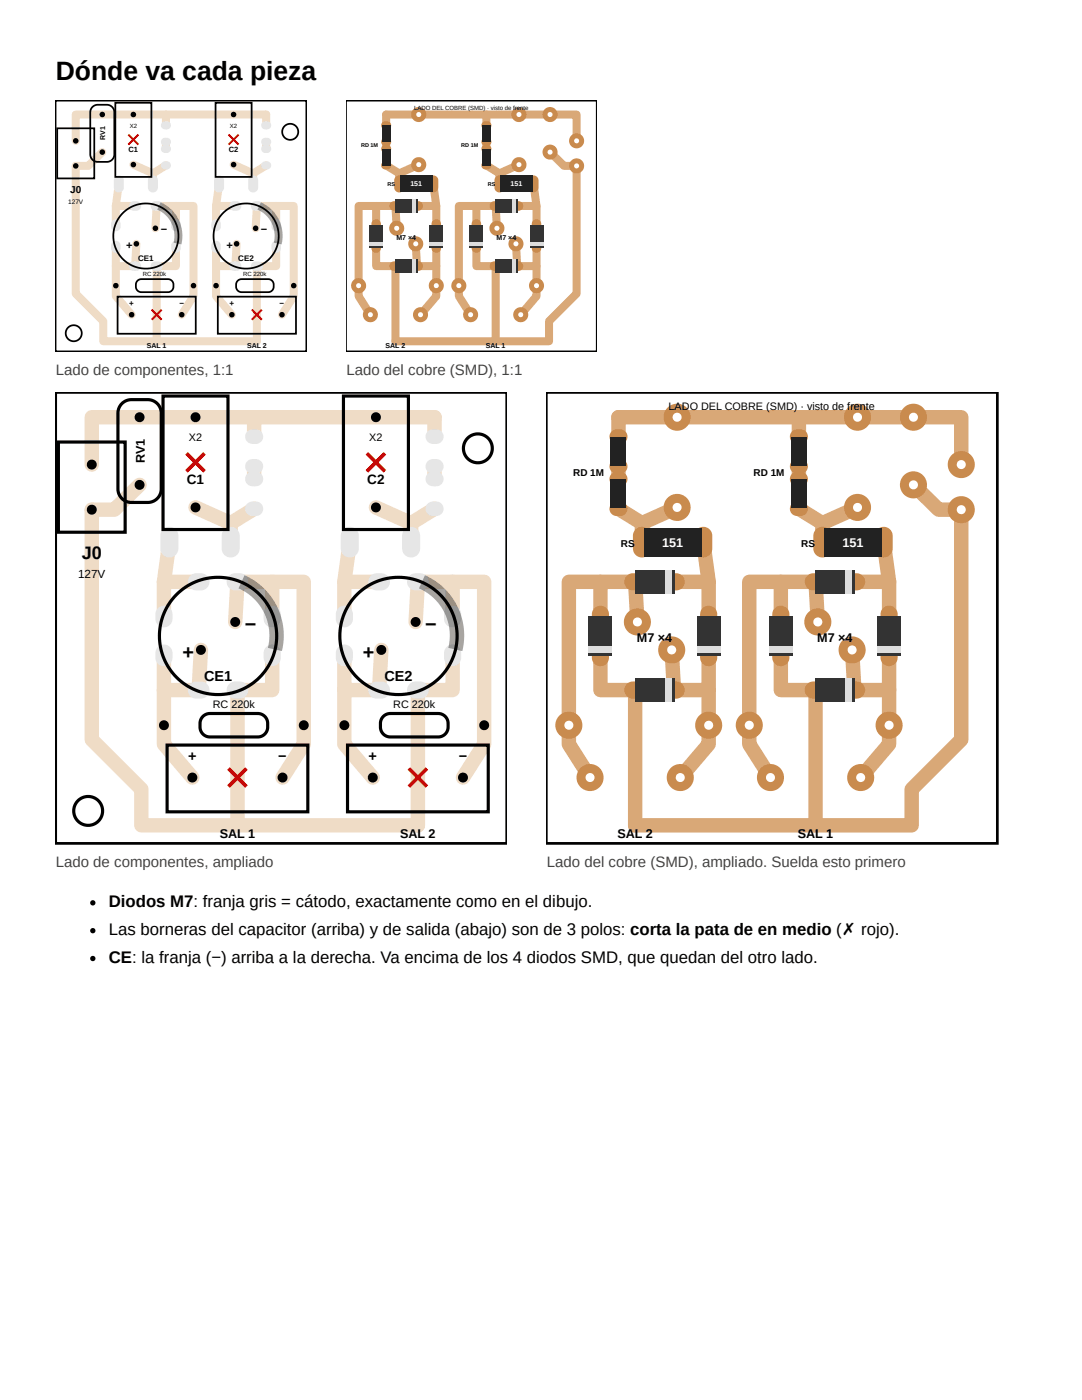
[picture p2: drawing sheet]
<svg xmlns="http://www.w3.org/2000/svg" width="216mm" height="279mm" viewBox="0 0 216 279" stroke-linecap="round" stroke-linejoin="round" font-family="sans-serif">
<path d="M11.1 20.1h50v50h-50z" fill="none" stroke="#000" stroke-width=".3"/>
<g fill="none" stroke="#efdcc6" stroke-width="1.6">
<path d="M20.4 30.4l-2.8 2.7h-2.5v25.5l5.5 5.5v4h30.7v-15h3.8v-3.8M23.7 36.7l-.6 4.4M26.6 32.9l3.9 1.7v2.1M33.1 22.9v2.1M33.1 28.3v1.4M33.1 33l-2.6 1.6M43.7 36.7l-.6 4.4M46.6 32.9l3.9 1.7v2.1M53.1 25v-2.1h-38v5.2M53.1 28.3v1.4M53.1 33l-2.6 1.6M23.1 53.1v6l3.2 3.7"/>
<path d="M27 41.1h-3.9v3.9M27.2 48.7l-.2 4.4h-3.9v-3.8M35.1 45v-3.9h-3.8l-.3 4.5M35.1 49.3v3.8h-3.8v15M35.1 41.1h3.5v18l-2.3 3.7M43.1 53.1v6l3.2 3.7M47 41.1h-3.9v3.9M47.2 48.7l-.2 4.4h-3.9v-3.8M55.1 45v-3.9h-3.8l-.3 4.5M55.1 41.1h3.5v18l-2.3 3.7"/>
</g>
<g fill="#e6e6e6">
<path d="M32.3 24.4a1.01 1.01 0 0 1 1.2-.2 1.01 1.01 0 0 1 .6 1 1.02 1.02 0 0 1-1.1 .6 1.02 1.02 0 0 1-.9-.9z"/>
<path d="M32.3 27.7a1.01 1.01 0 0 1 1.2-.2 1.01 1.01 0 0 1 .6 1 1.02 1.02 0 0 1-1.1 .6 1.02 1.02 0 0 1-.9-.9z"/>
<path d="M32.3 29.1a1.01 1.01 0 0 1 1.2-.2 1.01 1.01 0 0 1 .6 1 1.02 1.02 0 0 1-1.1 .6 1.02 1.02 0 0 1-.9-.9z"/>
<path d="M32.3 32.4a1.01 1.01 0 0 1 1.2-.2 1.01 1.01 0 0 1 .6 1 1.02 1.02 0 0 1-1.1 .6 1.02 1.02 0 0 1-.9-.9z"/>
<path d="M23 35.3a1 1 0 0 1 1.1-.2 1 1 0 0 1 .6 .9v1.4a1 1 0 0 1-1 1 1 1 0 0 1-1-1v-1.6z"/>
<path d="M29.8 35.3a1 1 0 0 1 1.1-.2 1 1 0 0 1 .6 .9v1.4a1 1 0 0 1-1 1 1 1 0 0 1-1-1v-1.6z"/>
<path d="M26 40.4a1.3 1.3 0 0 1 2.1 .5 1.11 1.11 0 0 1-1.6 1.1 .95 .95 0 0 1-.5-1.6z"/>
<path d="M30.3 40.4a1.3 1.3 0 0 1 2.1 .5 1.11 1.11 0 0 1-1.6 1.1 .95 .95 0 0 1-.5-1.6z"/>
<path d="M22.4 44a1.02 1.02 0 0 1 1.3 0 1.02 1.02 0 0 1 .4 1.2 .95 .95 0 0 1-1 1 .95 .95 0 0 1-.9-1v-.7z"/>
<path d="M22.4 48.3a1.02 1.02 0 0 1 1.3 0 1.02 1.02 0 0 1 .4 1.2 .95 .95 0 0 1-1 1 .95 .95 0 0 1-.9-1v-.7z"/>
<path d="M26 52.4a1.3 1.3 0 0 1 2.1 .5 1.11 1.11 0 0 1-1.6 1.1 .95 .95 0 0 1-.5-1.6z"/>
<path d="M30.3 52.4a1.3 1.3 0 0 1 2.1 .5 1.11 1.11 0 0 1-1.6 1.1 .95 .95 0 0 1-.5-1.6z"/>
<path d="M34.4 44a1.02 1.02 0 0 1 1.3 0 1.02 1.02 0 0 1 .4 1.2 .95 .95 0 0 1-1 1 .95 .95 0 0 1-.9-1v-.7z"/>
<path d="M34.4 48.3a1.02 1.02 0 0 1 1.3 0 1.02 1.02 0 0 1 .4 1.2 .95 .95 0 0 1-1 1 .95 .95 0 0 1-.9-1v-.7z"/>
<path d="M52.3 24.4a1.01 1.01 0 0 1 1.2-.2 1.01 1.01 0 0 1 .6 1 1.02 1.02 0 0 1-1.1 .6 1.02 1.02 0 0 1-.9-.9z"/>
<path d="M52.3 27.7a1.01 1.01 0 0 1 1.2-.2 1.01 1.01 0 0 1 .6 1 1.02 1.02 0 0 1-1.1 .6 1.02 1.02 0 0 1-.9-.9z"/>
<path d="M52.3 29.1a1.01 1.01 0 0 1 1.2-.2 1.01 1.01 0 0 1 .6 1 1.02 1.02 0 0 1-1.1 .6 1.02 1.02 0 0 1-.9-.9z"/>
<path d="M52.3 32.4a1.01 1.01 0 0 1 1.2-.2 1.01 1.01 0 0 1 .6 1 1.02 1.02 0 0 1-1.1 .6 1.02 1.02 0 0 1-.9-.9z"/>
<path d="M43 35.3a1 1 0 0 1 1.1-.2 1 1 0 0 1 .6 .9v1.4a1 1 0 0 1-1 1 1 1 0 0 1-1-1v-1.6z"/>
<path d="M49.8 35.3a1 1 0 0 1 1.1-.2 1 1 0 0 1 .6 .9v1.4a1 1 0 0 1-1 1 1 1 0 0 1-1-1v-1.6z"/>
<path d="M46 40.4a1.3 1.3 0 0 1 2.1 .5 1.11 1.11 0 0 1-1.6 1.1 .95 .95 0 0 1-.5-1.6z"/>
<path d="M50.3 40.4a1.3 1.3 0 0 1 2.1 .5 1.11 1.11 0 0 1-1.6 1.1 .95 .95 0 0 1-.5-1.6z"/>
<path d="M42.4 44a1.02 1.02 0 0 1 1.3 0 1.02 1.02 0 0 1 .4 1.2 .95 .95 0 0 1-1 1 .95 .95 0 0 1-.9-1v-.7z"/>
<path d="M42.4 48.3a1.02 1.02 0 0 1 1.3 0 1.02 1.02 0 0 1 .4 1.2 .95 .95 0 0 1-1 1 .95 .95 0 0 1-.9-1v-.7z"/>
<path d="M46 52.4a1.3 1.3 0 0 1 2.1 .5 1.11 1.11 0 0 1-1.6 1.1 .95 .95 0 0 1-.5-1.6z"/>
<path d="M50.3 52.4a1.3 1.3 0 0 1 2.1 .5 1.11 1.11 0 0 1-1.6 1.1 .95 .95 0 0 1-.5-1.6z"/>
<path d="M54.4 44a1.02 1.02 0 0 1 1.3 0 1.02 1.02 0 0 1 .4 1.2 .95 .95 0 0 1-1 1 .95 .95 0 0 1-.9-1v-.7z"/>
<path d="M54.4 48.3a1.02 1.02 0 0 1 1.3 0 1.02 1.02 0 0 1 .4 1.2 .95 .95 0 0 1-1 1 .95 .95 0 0 1-.9-1v-.7z"/>
</g>
<g fill="none" stroke="#000" stroke-width=".35">
<path d="M11.4 25.6h7.4v10h-7.4zM18.5 21.3l.7-.4h2.1a1.5 1.5 0 0 1 1.5 1.5v8.4a1.5 1.5 0 0 1-1.5 1.5h-1.8a1.5 1.5 0 0 1-1.5-1.5v-8.4l.1-.6zM23 20.5h7.2v14.8h-7.2zM43 20.5h7.2v14.8h-7.2zM23.5 59.2h15.6v7.4h-15.6zM27.4 56l.8-.3h5.3a1.32 1.32 0 0 1 1.1 1.3 1.32 1.32 0 0 1-1.1 1.3h-5.3a1.33 1.33 0 0 1-1.1-.9 1.33 1.33 0 0 1 .3-1.4zM43.5 59.2h15.6v7.4h-15.6zM47.4 56l.8-.3h5.3a1.32 1.32 0 0 1 1.1 1.3 1.32 1.32 0 0 1-1.1 1.3h-5.3a1.33 1.33 0 0 1-1.1-.9 1.33 1.33 0 0 1 .3-1.4z"/>
<circle cx="57.9" cy="26.3" r="1.6"/>
<circle cx="29.1" cy="47.1" r="6.5"/>
<circle cx="49.1" cy="47.1" r="6.5"/>
<circle cx="14.7" cy="66.5" r="1.6"/>
</g>
<g fill="#000">
<path d="M25.6 26.9l2 2zM27.6 26.9l-2 2z"/>
<path d="M45.6 26.9l2 2zM47.6 26.9l-2 2z"/>
<path d="M30.3 61.8l2 2zM32.3 61.8l-2 2z"/>
<path d="M50.3 61.8l2 2zM52.3 61.8l-2 2z"/>
<circle cx="15.1" cy="33.1" r=".55"/>
<circle cx="15.1" cy="28.1" r=".55"/>
<circle cx="20.4" cy="30.4" r=".55"/>
<circle cx="20.4" cy="22.9" r=".55"/>
<circle cx="26.6" cy="32.9" r=".55"/>
<circle cx="26.6" cy="22.9" r=".55"/>
<circle cx="46.6" cy="32.9" r=".55"/>
<circle cx="46.6" cy="22.9" r=".55"/>
<circle cx="23.1" cy="57" r=".55"/>
<circle cx="27.2" cy="48.7" r=".55"/>
<circle cx="31" cy="45.6" r=".55"/>
<circle cx="38.6" cy="57" r=".55"/>
<circle cx="43.1" cy="57" r=".55"/>
<circle cx="47.2" cy="48.7" r=".55"/>
<circle cx="51" cy="45.6" r=".55"/>
<circle cx="58.6" cy="57" r=".55"/>
<circle cx="26.3" cy="62.8" r=".55"/>
<circle cx="36.3" cy="62.8" r=".55"/>
<circle cx="46.3" cy="62.8" r=".55"/>
<circle cx="56.3" cy="62.8" r=".55"/>
</g>
<path d="M25.6 26.9l2 2M27.6 26.9l-2 2M45.6 26.9l2 2M47.6 26.9l-2 2M30.3 61.8l2 2M32.3 61.8l-2 2M50.3 61.8l2 2M52.3 61.8l-2 2" fill="none" stroke="#c00" stroke-width=".4"/>
<path d="M31.7 41.1a6.5 6.5 0 0 1 3.7 7.5M51.7 41.1a6.5 6.5 0 0 1 3.7 7.5" fill="none" stroke="#000" stroke-width="1.6" stroke-linecap="butt"/>
<path d="M69.1 20.1h50v50h-50z" fill="#fff"/>
<path d="M69.1 20.1h50v50h-50z" fill="none" stroke="#000" stroke-width=".3"/>
<g fill="none" stroke="#d9a877" stroke-width="1.6">
<path d="M77.1 25v-2.1h38v5.2M77.1 28.3v1.4M77.1 33l2.6 1.6M83.6 32.9l-3.9 1.7v2.1M86.5 36.7l.6 4.4M97.1 22.9v2.1M97.1 28.3v1.4M97.1 33l2.6 1.6M103.6 32.9l-3.9 1.7v2.1M106.5 36.7l.6 4.4M109.8 30.4l2.8 2.7h2.5v25.5l-5.5 5.5v4h-30.7v-15h-3.8v-3.8M75.1 45v-3.9h3.8l.3 4.5"/>
<path d="M75.1 41.1h-3.5v18l2.3 3.7M83 48.7l.2 4.4h3.9v-3.8M83.2 41.1h3.9v3.9M87.1 53.1v6l-3.2 3.7M95.1 45v-3.9h3.8l.3 4.5M95.1 49.3v3.8h3.8v15M95.1 41.1h-3.5v18l2.3 3.7M103 48.7l.2 4.4h3.9v-3.8M103.2 41.1h3.9v3.9M107.1 53.1v6l-3.2 3.7"/>
</g>
<circle cx="103.6" cy="22.9" r="1.5" fill="#c98b4e"/>
<circle cx="103.6" cy="22.9" r=".5" fill="#fff"/>
<circle cx="103.6" cy="32.9" r="1.5" fill="#c98b4e"/>
<circle cx="103.6" cy="32.9" r=".5" fill="#fff"/>
<g fill="#c98b4e">
<path d="M96.3 24.4a1.01 1.01 0 0 1 1.1-.2 1.01 1.01 0 0 1 .6 1 1.02 1.02 0 0 1-1.1 .6 1.02 1.02 0 0 1-.8-.9z"/>
<path d="M96.3 27.7a1.01 1.01 0 0 1 1.1-.2 1.01 1.01 0 0 1 .6 1 1.02 1.02 0 0 1-1.1 .6 1.02 1.02 0 0 1-.8-.9z"/>
<path d="M96.3 29.1a1.01 1.01 0 0 1 1.1-.2 1.01 1.01 0 0 1 .6 1 1.02 1.02 0 0 1-1.1 .6 1.02 1.02 0 0 1-.8-.9z"/>
<path d="M96.3 32.4a1.01 1.01 0 0 1 1.1-.2 1.01 1.01 0 0 1 .6 1 1.02 1.02 0 0 1-1.1 .6 1.02 1.02 0 0 1-.8-.9z"/>
<path d="M105.7 35.3a1 1 0 0 1 1.1-.2 1 1 0 0 1 .7 .9v1.4a1 1 0 0 1-1 1 1 1 0 0 1-1-1v-1.6z"/>
<path d="M98.9 35.3a1 1 0 0 1 1.1-.2 1 1 0 0 1 .7 .9v1.4a1 1 0 0 1-1 1 1 1 0 0 1-1-1v-1.6z"/>
<path d="M102.3 40.4a1.3 1.3 0 0 1 2.1 .5 1.11 1.11 0 0 1-1.6 1.1 .95 .95 0 0 1-.5-1.6z"/>
<path d="M98 40.4a1.3 1.3 0 0 1 2.1 .5 1.11 1.11 0 0 1-1.6 1.1 .95 .95 0 0 1-.5-1.6z"/>
<path d="M106.4 44a1.02 1.02 0 0 1 1.3 0 1.02 1.02 0 0 1 .3 1.2 .95 .95 0 0 1-.9 1 .95 .95 0 0 1-1-1v-.7z"/>
<path d="M106.4 48.3a1.02 1.02 0 0 1 1.3 0 1.02 1.02 0 0 1 .3 1.2 .95 .95 0 0 1-.9 1 .95 .95 0 0 1-1-1v-.7z"/>
<path d="M102.3 52.4a1.3 1.3 0 0 1 2.1 .5 1.11 1.11 0 0 1-1.6 1.1 .95 .95 0 0 1-.5-1.6z"/>
<path d="M98 52.4a1.3 1.3 0 0 1 2.1 .5 1.11 1.11 0 0 1-1.6 1.1 .95 .95 0 0 1-.5-1.6z"/>
<path d="M94.4 44a1.02 1.02 0 0 1 1.3 0 1.02 1.02 0 0 1 .3 1.2 .95 .95 0 0 1-.9 1 .95 .95 0 0 1-1-1v-.7z"/>
<path d="M94.4 48.3a1.02 1.02 0 0 1 1.3 0 1.02 1.02 0 0 1 .3 1.2 .95 .95 0 0 1-.9 1 .95 .95 0 0 1-1-1v-.7z"/>
<circle cx="103" cy="48.7" r="1.5"/>
</g>
<circle cx="103" cy="48.7" r=".5" fill="#fff"/>
<circle cx="99.2" cy="45.6" r="1.5" fill="#c98b4e"/>
<circle cx="99.2" cy="45.6" r=".5" fill="#fff"/>
<circle cx="107.1" cy="57" r="1.5" fill="#c98b4e"/>
<circle cx="107.1" cy="57" r=".5" fill="#fff"/>
<circle cx="91.6" cy="57" r="1.5" fill="#c98b4e"/>
<circle cx="91.6" cy="57" r=".5" fill="#fff"/>
<circle cx="103.9" cy="62.8" r="1.5" fill="#c98b4e"/>
<circle cx="103.9" cy="62.8" r=".5" fill="#fff"/>
<circle cx="93.9" cy="62.8" r="1.5" fill="#c98b4e"/>
<circle cx="93.9" cy="62.8" r=".5" fill="#fff"/>
<circle cx="83.6" cy="22.9" r="1.5" fill="#c98b4e"/>
<circle cx="83.6" cy="22.9" r=".5" fill="#fff"/>
<circle cx="83.6" cy="32.9" r="1.5" fill="#c98b4e"/>
<circle cx="83.6" cy="32.9" r=".5" fill="#fff"/>
<g fill="#c98b4e">
<path d="M76.3 24.4a1.01 1.01 0 0 1 1.1-.2 1.01 1.01 0 0 1 .6 1 1.02 1.02 0 0 1-1.1 .6 1.02 1.02 0 0 1-.8-.9z"/>
<path d="M76.3 27.7a1.01 1.01 0 0 1 1.1-.2 1.01 1.01 0 0 1 .6 1 1.02 1.02 0 0 1-1.1 .6 1.02 1.02 0 0 1-.8-.9z"/>
<path d="M76.3 29.1a1.01 1.01 0 0 1 1.1-.2 1.01 1.01 0 0 1 .6 1 1.02 1.02 0 0 1-1.1 .6 1.02 1.02 0 0 1-.8-.9z"/>
<path d="M76.3 32.4a1.01 1.01 0 0 1 1.1-.2 1.01 1.01 0 0 1 .6 1 1.02 1.02 0 0 1-1.1 .6 1.02 1.02 0 0 1-.8-.9z"/>
<path d="M85.7 35.3a1 1 0 0 1 1.1-.2 1 1 0 0 1 .7 .9v1.4a1 1 0 0 1-1 1 1 1 0 0 1-1-1v-1.6z"/>
<path d="M78.9 35.3a1 1 0 0 1 1.1-.2 1 1 0 0 1 .7 .9v1.4a1 1 0 0 1-1 1 1 1 0 0 1-1-1v-1.6z"/>
<path d="M82.3 40.4a1.3 1.3 0 0 1 2.1 .5 1.11 1.11 0 0 1-1.6 1.1 .95 .95 0 0 1-.5-1.6z"/>
<path d="M78 40.4a1.3 1.3 0 0 1 2.1 .5 1.11 1.11 0 0 1-1.6 1.1 .95 .95 0 0 1-.5-1.6z"/>
<path d="M86.4 44a1.02 1.02 0 0 1 1.3 0 1.02 1.02 0 0 1 .3 1.2 .95 .95 0 0 1-.9 1 .95 .95 0 0 1-1-1v-.7z"/>
<path d="M86.4 48.3a1.02 1.02 0 0 1 1.3 0 1.02 1.02 0 0 1 .3 1.2 .95 .95 0 0 1-.9 1 .95 .95 0 0 1-1-1v-.7z"/>
<path d="M82.3 52.4a1.3 1.3 0 0 1 2.1 .5 1.11 1.11 0 0 1-1.6 1.1 .95 .95 0 0 1-.5-1.6z"/>
<path d="M78 52.4a1.3 1.3 0 0 1 2.1 .5 1.11 1.11 0 0 1-1.6 1.1 .95 .95 0 0 1-.5-1.6z"/>
<path d="M74.4 44a1.02 1.02 0 0 1 1.3 0 1.02 1.02 0 0 1 .3 1.2 .95 .95 0 0 1-.9 1 .95 .95 0 0 1-1-1v-.7z"/>
<path d="M74.4 48.3a1.02 1.02 0 0 1 1.3 0 1.02 1.02 0 0 1 .3 1.2 .95 .95 0 0 1-.9 1 .95 .95 0 0 1-1-1v-.7z"/>
<circle cx="83" cy="48.7" r="1.5"/>
</g>
<circle cx="83" cy="48.7" r=".5" fill="#fff"/>
<circle cx="79.2" cy="45.6" r="1.5" fill="#c98b4e"/>
<circle cx="79.2" cy="45.6" r=".5" fill="#fff"/>
<circle cx="87.1" cy="57" r="1.5" fill="#c98b4e"/>
<circle cx="87.1" cy="57" r=".5" fill="#fff"/>
<circle cx="71.6" cy="57" r="1.5" fill="#c98b4e"/>
<circle cx="71.6" cy="57" r=".5" fill="#fff"/>
<circle cx="83.9" cy="62.8" r="1.5" fill="#c98b4e"/>
<circle cx="83.9" cy="62.8" r=".5" fill="#fff"/>
<circle cx="73.9" cy="62.8" r="1.5" fill="#c98b4e"/>
<circle cx="73.9" cy="62.8" r=".5" fill="#fff"/>
<circle cx="115.1" cy="28.1" r="1.5" fill="#c98b4e"/>
<circle cx="115.1" cy="28.1" r=".5" fill="#fff"/>
<circle cx="115.1" cy="33.1" r="1.5" fill="#c98b4e"/>
<circle cx="115.1" cy="33.1" r=".5" fill="#fff"/>
<circle cx="109.8" cy="22.9" r="1.5" fill="#c98b4e"/>
<circle cx="109.8" cy="22.9" r=".5" fill="#fff"/>
<circle cx="109.8" cy="30.4" r="1.5" fill="#c98b4e"/>
<circle cx="109.8" cy="30.4" r=".5" fill="#fff"/>
<path d="M98.9 39.8h4.4v2.6h-4.4z" fill="#333"/>
<path d="M102.2 39.8h.7v2.6h-.7z" fill="#ddd"/>
<path d="M105.8 44.9h2.6v4.4h-2.6z" fill="#333"/>
<path d="M105.8 48.3h2.6v.7h-2.6z" fill="#ddd"/>
<path d="M98.9 51.8h4.4v2.6h-4.4z" fill="#333"/>
<path d="M102.2 51.8h.7v2.6h-.7z" fill="#ddd"/>
<path d="M93.8 44.9h2.6v4.4h-2.6z" fill="#333"/>
<path d="M93.8 48.3h2.6v.7h-2.6z" fill="#ddd"/>
<g fill="#222">
<path d="M99.9 35.1h6.4v3.2h-6.4z"/>
<path d="M96.2 25.1h1.7v3.2h-1.7z"/>
<path d="M96.2 29.8h1.7v3.2h-1.7z"/>
</g>
<path d="M78.9 39.8h4.4v2.6h-4.4z" fill="#333"/>
<path d="M82.2 39.8h.7v2.6h-.7z" fill="#ddd"/>
<path d="M85.8 44.9h2.6v4.4h-2.6z" fill="#333"/>
<path d="M85.8 48.3h2.6v.7h-2.6z" fill="#ddd"/>
<path d="M78.9 51.8h4.4v2.6h-4.4z" fill="#333"/>
<path d="M82.2 51.8h.7v2.6h-.7z" fill="#ddd"/>
<path d="M73.8 44.9h2.6v4.4h-2.6z" fill="#333"/>
<path d="M73.8 48.3h2.6v.7h-2.6z" fill="#ddd"/>
<g fill="#222">
<path d="M79.9 35.1h6.4v3.2h-6.4z"/>
<path d="M76.2 25.1h1.7v3.2h-1.7z"/>
<path d="M76.2 29.8h1.7v3.2h-1.7z"/>
</g>
<path d="M11.1 78.3h90v90h-90z" fill="#fff"/>
<path d="M11.1 78.3h90v90h-90z" fill="none" stroke="#000" stroke-width=".54"/>
<g fill="none" stroke="#efdcc6" stroke-width="2.9">
<path d="M27.9 96.8l-5.1 4.9h-4.5v45.9l9.9 9.9v7.2h55.2v-27h6.9v-6.9M50.7 83.3v3.8M50.7 93.1v2.5M86.7 87.1v-3.8h-68.4v9.4M86.7 93.1v2.5M33.8 108.2l-1.1 7.9M39 101.3l7 3.1v3.8M39.6 116.1h-6.9v6.9M50.7 101.5l-4.7 2.9M54.3 116.1h6.3v32.4l-4.2 6.7M69.8 108.2l-1.1 7.9M75 101.3l7 3.1v3.8"/>
<path d="M75.6 116.1h-6.9v6.9M86.7 101.5l-4.7 2.9M90.3 116.1h6.3v32.4l-4.2 6.7M32.7 137.7v10.8l5.7 6.7M40.1 129.7l-.5 8h-6.9v-6.9M54.3 123v-6.9h-6.9l-.5 8M54.3 130.8v6.9h-6.9v27M68.7 137.7v10.8l5.7 6.7M76.1 129.7l-.5 8h-6.9v-6.9M90.3 123v-6.9h-6.9l-.5 8"/>
</g>
<g fill="#e6e6e6">
<path d="M49.3 86.1l.8-.4h1a1.44 1.44 0 0 1 1.4 1.4 1.44 1.44 0 0 1-1.4 1.5h-.7a1.44 1.44 0 0 1-1.4-.9 1.44 1.44 0 0 1 .3-1.6z"/>
<path d="M49.3 92.1l.8-.4 1-.1a1.44 1.44 0 0 1 1.4 1.5 1.44 1.44 0 0 1-1.4 1.4h-.7a1.44 1.44 0 0 1-1.4-.9 1.44 1.44 0 0 1 .3-1.5z"/>
<path d="M49.3 94.6l.8-.4h1a1.44 1.44 0 0 1 1.4 1.4 1.44 1.44 0 0 1-1.4 1.4h-.7a1.44 1.44 0 0 1-1.4-.9 1.44 1.44 0 0 1 .3-1.5z"/>
<path d="M49.3 100.5l.8-.4h1a1.44 1.44 0 0 1 1.4 1.4 1.44 1.44 0 0 1-1.4 1.5h-.7a1.44 1.44 0 0 1-1.4-.9 1.44 1.44 0 0 1 .3-1.6z"/>
<path d="M32.5 105.7a1.8 1.8 0 0 1 2-.4 1.8 1.8 0 0 1 1.1 1.6v2.6a1.8 1.8 0 0 1-1.8 1.8 1.8 1.8 0 0 1-1.8-1.8v-2.7l.2-.7z"/>
<path d="M44.8 105.7a1.8 1.8 0 0 1 1.9-.4 1.8 1.8 0 0 1 1.1 1.6v2.6a1.8 1.8 0 0 1-1.8 1.8 1.8 1.8 0 0 1-1.8-1.8v-2.7l.2-.7z"/>
<path d="M38 114.9l.9-.5h1.2a1.71 1.71 0 0 1 1.7 1.7 1.71 1.71 0 0 1-1.7 1.7h-.9a1.71 1.71 0 0 1-1.6-1 1.71 1.71 0 0 1 .4-1.9z"/>
<path d="M45.7 114.9l.9-.5h1.2a1.71 1.71 0 0 1 1.7 1.7 1.71 1.71 0 0 1-1.7 1.7h-.9a1.71 1.71 0 0 1-1.5-1 1.71 1.71 0 0 1 .3-1.9z"/>
<path d="M31.5 121.4a1.71 1.71 0 0 1 1.9-.4 1.71 1.71 0 0 1 1 1.6v.9a1.71 1.71 0 0 1-1.7 1.7 1.71 1.71 0 0 1-1.7-1.7v-1.2z"/>
<path d="M31.5 129.1a1.71 1.71 0 0 1 1.9-.3 1.71 1.71 0 0 1 1 1.5v.9a1.71 1.71 0 0 1-1.7 1.7 1.71 1.71 0 0 1-1.7-1.7v-1.2z"/>
<path d="M38 136.5l.9-.5h1.2a1.71 1.71 0 0 1 1.7 1.7 1.71 1.71 0 0 1-1.7 1.7h-.9a1.71 1.71 0 0 1-1.6-1 1.71 1.71 0 0 1 .4-1.9z"/>
<path d="M45.7 136.5l.9-.5h1.2a1.71 1.71 0 0 1 1.7 1.7 1.71 1.71 0 0 1-1.7 1.7h-.9a1.71 1.71 0 0 1-1.5-1 1.71 1.71 0 0 1 .3-1.9z"/>
<path d="M53.1 121.4a1.71 1.71 0 0 1 1.9-.4 1.71 1.71 0 0 1 1 1.6v.9a1.71 1.71 0 0 1-1.7 1.7 1.71 1.71 0 0 1-1.7-1.7v-1.2z"/>
<path d="M53.1 129.1a1.71 1.71 0 0 1 1.9-.3 1.71 1.71 0 0 1 1 1.5v.9a1.71 1.71 0 0 1-1.7 1.7 1.71 1.71 0 0 1-1.7-1.7v-1.2z"/>
<path d="M85.3 86.1l.8-.4h1a1.44 1.44 0 0 1 1.4 1.4 1.44 1.44 0 0 1-1.4 1.5h-.7a1.44 1.44 0 0 1-1.4-.9 1.44 1.44 0 0 1 .3-1.6z"/>
<path d="M85.3 92.1l.8-.4 1-.1a1.44 1.44 0 0 1 1.4 1.5 1.44 1.44 0 0 1-1.4 1.4h-.7a1.44 1.44 0 0 1-1.4-.9 1.44 1.44 0 0 1 .3-1.5z"/>
<path d="M85.3 94.6l.8-.4h1a1.44 1.44 0 0 1 1.4 1.4 1.44 1.44 0 0 1-1.4 1.4h-.7a1.44 1.44 0 0 1-1.4-.9 1.44 1.44 0 0 1 .3-1.5z"/>
<path d="M85.3 100.5l.8-.4h1a1.44 1.44 0 0 1 1.4 1.4 1.44 1.44 0 0 1-1.4 1.5h-.7a1.44 1.44 0 0 1-1.4-.9 1.44 1.44 0 0 1 .3-1.6z"/>
<path d="M68.5 105.7a1.8 1.8 0 0 1 2-.4 1.8 1.8 0 0 1 1.1 1.6v2.6a1.8 1.8 0 0 1-1.8 1.8 1.8 1.8 0 0 1-1.8-1.8v-2.7l.2-.7z"/>
<path d="M80.8 105.7a1.8 1.8 0 0 1 1.9-.4 1.8 1.8 0 0 1 1.1 1.6v2.6a1.8 1.8 0 0 1-1.8 1.8 1.8 1.8 0 0 1-1.8-1.8v-2.7l.2-.7z"/>
<path d="M74 114.9l.9-.5h1.2a1.71 1.71 0 0 1 1.7 1.7 1.71 1.71 0 0 1-1.7 1.7h-.9a1.71 1.71 0 0 1-1.6-1 1.71 1.71 0 0 1 .4-1.9z"/>
<path d="M81.7 114.9l.9-.5h1.2a1.71 1.71 0 0 1 1.7 1.7 1.71 1.71 0 0 1-1.7 1.7h-.9a1.71 1.71 0 0 1-1.5-1 1.71 1.71 0 0 1 .3-1.9z"/>
<path d="M67.5 121.4a1.71 1.71 0 0 1 1.9-.4 1.71 1.71 0 0 1 1 1.6v.9a1.71 1.71 0 0 1-1.7 1.7 1.71 1.71 0 0 1-1.7-1.7v-1.2z"/>
<path d="M67.5 129.1a1.71 1.71 0 0 1 1.9-.3 1.71 1.71 0 0 1 1 1.5v.9a1.71 1.71 0 0 1-1.7 1.7 1.71 1.71 0 0 1-1.7-1.7v-1.2z"/>
<path d="M74 136.5l.9-.5h1.2a1.71 1.71 0 0 1 1.7 1.7 1.71 1.71 0 0 1-1.7 1.7h-.9a1.71 1.71 0 0 1-1.6-1 1.71 1.71 0 0 1 .4-1.9z"/>
<path d="M81.7 136.5l.9-.5h1.2a1.71 1.71 0 0 1 1.7 1.7 1.71 1.71 0 0 1-1.7 1.7h-.9a1.71 1.71 0 0 1-1.5-1 1.71 1.71 0 0 1 .3-1.9z"/>
<path d="M89.1 121.4a1.71 1.71 0 0 1 1.9-.4 1.71 1.71 0 0 1 1 1.6v.9a1.71 1.71 0 0 1-1.7 1.7 1.71 1.71 0 0 1-1.7-1.7v-1.2z"/>
<path d="M89.1 129.1a1.71 1.71 0 0 1 1.9-.3 1.71 1.71 0 0 1 1 1.5v.9a1.71 1.71 0 0 1-1.7 1.7 1.71 1.71 0 0 1-1.7-1.7v-1.2z"/>
</g>
<g fill="none" stroke="#000" stroke-width=".63" stroke-linecap="butt">
<path d="M32.5 79h13v26.7h-13zM68.5 79h13v26.7h-13zM11.7 88.2h13.3v18h-13.3zM24.3 80.5l.7-.5 .9-.2h3.6a2.7 2.7 0 0 1 2.7 2.7v15.1a2.7 2.7 0 0 1-2.7 2.7h-3.3a2.7 2.7 0 0 1-2.7-2.7v-15.3l.3-1zM33.3 148.7h28.1v13.3h-28.1zM40.5 143a1.98 1.98 0 0 1 1.4-.6h9.5a1.98 1.98 0 0 1 2 2v.7a1.98 1.98 0 0 1-2 2h-9.5a1.98 1.98 0 0 1-2-2v-.7a1.98 1.98 0 0 1 .6-1.4zM69.3 148.7h28.1v13.3h-28.1zM76.5 143a1.98 1.98 0 0 1 1.4-.6h9.5a1.98 1.98 0 0 1 2 2v.7a1.98 1.98 0 0 1-2 2h-9.5a1.98 1.98 0 0 1-2-2v-.7a1.98 1.98 0 0 1 .6-1.4z"/>
<circle cx="95.4" cy="89.5" r="2.88"/>
<circle cx="43.5" cy="126.9" r="11.7"/>
<circle cx="79.5" cy="126.9" r="11.7"/>
<circle cx="17.6" cy="161.8" r="2.88"/>
</g>
<g fill="#000">
<path d="M37.2 90.5l3.6 3.6zM40.8 90.5l-3.6 3.6z"/>
<path d="M73.2 90.5l3.6 3.6zM76.8 90.5l-3.6 3.6z"/>
<path d="M45.6 153.4l3.6 3.6zM45.6 157l3.6-3.6z"/>
<path d="M81.6 153.4l3.6 3.6zM85.2 153.4l-3.6 3.6z"/>
<circle cx="18.3" cy="92.7" r=".99"/>
<circle cx="27.9" cy="96.8" r=".99"/>
<circle cx="27.9" cy="83.3" r=".99"/>
<circle cx="39" cy="83.3" r=".99"/>
<circle cx="75" cy="83.3" r=".99"/>
<circle cx="18.3" cy="101.7" r=".99"/>
<circle cx="39" cy="101.3" r=".99"/>
<circle cx="75" cy="101.3" r=".99"/>
<circle cx="40.1" cy="129.7" r=".99"/>
<circle cx="46.9" cy="124.1" r=".99"/>
<circle cx="76.1" cy="129.7" r=".99"/>
<circle cx="82.9" cy="124.1" r=".99"/>
<circle cx="32.7" cy="144.7" r=".99"/>
<circle cx="38.4" cy="155.2" r=".99"/>
<circle cx="56.4" cy="155.2" r=".99"/>
<circle cx="60.6" cy="144.7" r=".99"/>
<circle cx="68.7" cy="144.7" r=".99"/>
<circle cx="74.4" cy="155.2" r=".99"/>
<circle cx="92.4" cy="155.2" r=".99"/>
<circle cx="96.6" cy="144.7" r=".99"/>
</g>
<path d="M37.2 90.5l3.6 3.6M40.8 90.5l-3.6 3.6M73.2 90.5l3.6 3.6M76.8 90.5l-3.6 3.6M45.6 153.4l3.6 3.6M49.2 153.4l-3.6 3.6M81.6 153.4l3.6 3.6M85.2 153.4l-3.6 3.6" fill="none" stroke="#c00" stroke-width=".72" stroke-linecap="butt"/>
<path d="M48.2 116.1a11.7 11.7 0 0 1 6.7 13.5M84.2 116.1a11.7 11.7 0 0 1 6.7 13.5" fill="none" stroke="#000" stroke-width="2.9" stroke-linecap="butt"/>
<path d="M109 78.3h90v90h-90z" fill="#fff"/>
<path d="M109 78.3h90v90h-90z" fill="none" stroke="#000" stroke-width=".54"/>
<g fill="none" stroke="#d9a877" stroke-width="2.9">
<path d="M123.4 87.1v-3.8h68.4v9.4M123.4 93.1v2.5M159.4 83.3v3.8M159.4 93.1v2.5M182.3 96.8l5 4.9h4.5v45.9l-9.9 9.9v7.2h-55.2v-27h-6.9v-6.9M119.8 116.1h-6.3v32.4l4.2 6.7M123.4 101.5l4.7 2.9M134.5 116.1h6.9v6.9M135.1 101.3l-7 3.1v3.8M140.3 108.2l1.1 7.9M155.8 116.1h-6.3v32.4l4.2 6.7M159.4 101.5l4.7 2.9"/>
<path d="M170.5 116.1h6.9v6.9M171.1 101.3l-7 3.1v3.8M176.3 108.2l1.1 7.9M119.8 123v-6.9h6.9l.5 8M134 129.7l.5 8h6.9v-6.9M141.4 137.7v10.8l-5.7 6.7M155.8 123v-6.9h6.9l.5 8M155.8 130.8v6.9h6.9v27M170 129.7l.5 8h6.9v-6.9M177.4 137.7v10.8l-5.7 6.7"/>
</g>
<circle cx="171.1" cy="83.3" r="2.7" fill="#c98b4e"/>
<circle cx="171.1" cy="83.3" r=".9" fill="#fff"/>
<circle cx="171.1" cy="101.3" r="2.7" fill="#c98b4e"/>
<circle cx="171.1" cy="101.3" r=".9" fill="#fff"/>
<g fill="#c98b4e">
<path d="M158 86.1l.8-.4h1a1.44 1.44 0 0 1 1.4 1.4 1.44 1.44 0 0 1-1.4 1.5h-.8a1.44 1.44 0 0 1-1.3-.9 1.44 1.44 0 0 1 .3-1.6z"/>
<path d="M158 92.1l.8-.4 1-.1a1.44 1.44 0 0 1 1.4 1.5 1.44 1.44 0 0 1-1.4 1.4h-.8a1.44 1.44 0 0 1-1.3-.9 1.44 1.44 0 0 1 .3-1.5z"/>
<path d="M158 94.6l.8-.4h1a1.44 1.44 0 0 1 1.4 1.4 1.44 1.44 0 0 1-1.4 1.4h-.8a1.44 1.44 0 0 1-1.3-.9 1.44 1.44 0 0 1 .3-1.5z"/>
<path d="M158 100.5l.8-.4h1a1.44 1.44 0 0 1 1.4 1.4 1.44 1.44 0 0 1-1.4 1.5h-.8a1.44 1.44 0 0 1-1.3-.9 1.44 1.44 0 0 1 .3-1.6z"/>
<path d="M175.1 105.7a1.8 1.8 0 0 1 1.9-.4 1.8 1.8 0 0 1 1.1 1.6v2.6a1.8 1.8 0 0 1-1.8 1.8 1.8 1.8 0 0 1-1.8-1.8v-2.7l.2-.7z"/>
<path d="M162.8 105.7a1.8 1.8 0 0 1 2-.4 1.8 1.8 0 0 1 1.1 1.6v2.6a1.8 1.8 0 0 1-1.8 1.8 1.8 1.8 0 0 1-1.8-1.8v-2.7l.2-.7z"/>
<path d="M168.8 114.9l.9-.5h1.2a1.71 1.71 0 0 1 1.7 1.7 1.71 1.71 0 0 1-1.7 1.7h-.9a1.71 1.71 0 0 1-1.6-1 1.71 1.71 0 0 1 .4-1.9z"/>
<path d="M161.1 114.9l.9-.5h1.2a1.71 1.71 0 0 1 1.7 1.7 1.71 1.71 0 0 1-1.7 1.7h-.9a1.71 1.71 0 0 1-1.6-1 1.71 1.71 0 0 1 .4-1.9z"/>
<path d="M176.2 121.4a1.71 1.71 0 0 1 1.9-.4 1.71 1.71 0 0 1 1 1.6v.9a1.71 1.71 0 0 1-1.7 1.7 1.71 1.71 0 0 1-1.7-1.7v-1.2z"/>
<path d="M176.2 129.1a1.71 1.71 0 0 1 1.9-.3 1.71 1.71 0 0 1 1 1.5v.9a1.71 1.71 0 0 1-1.7 1.7 1.71 1.71 0 0 1-1.7-1.7v-1.2z"/>
<path d="M168.8 136.5l.9-.5h1.2a1.71 1.71 0 0 1 1.7 1.7 1.71 1.71 0 0 1-1.7 1.7h-.9a1.71 1.71 0 0 1-1.6-1 1.71 1.71 0 0 1 .4-1.9z"/>
<path d="M161.1 136.5l.9-.5h1.2a1.71 1.71 0 0 1 1.7 1.7 1.71 1.71 0 0 1-1.7 1.7h-.9a1.71 1.71 0 0 1-1.6-1 1.71 1.71 0 0 1 .4-1.9z"/>
<path d="M154.6 121.4a1.71 1.71 0 0 1 1.9-.4 1.71 1.71 0 0 1 1 1.6v.9a1.71 1.71 0 0 1-1.7 1.7 1.71 1.71 0 0 1-1.7-1.7v-1.2z"/>
<path d="M154.6 129.1a1.71 1.71 0 0 1 1.9-.3 1.71 1.71 0 0 1 1 1.5v.9a1.71 1.71 0 0 1-1.7 1.7 1.71 1.71 0 0 1-1.7-1.7v-1.2z"/>
<circle cx="170" cy="129.7" r="2.7"/>
</g>
<circle cx="170" cy="129.7" r=".9" fill="#fff"/>
<circle cx="163.2" cy="124.1" r="2.7" fill="#c98b4e"/>
<circle cx="163.2" cy="124.1" r=".9" fill="#fff"/>
<circle cx="177.4" cy="144.7" r="2.7" fill="#c98b4e"/>
<circle cx="177.4" cy="144.7" r=".9" fill="#fff"/>
<circle cx="149.5" cy="144.7" r="2.7" fill="#c98b4e"/>
<circle cx="149.5" cy="144.7" r=".9" fill="#fff"/>
<circle cx="171.7" cy="155.2" r="2.7" fill="#c98b4e"/>
<circle cx="171.7" cy="155.2" r=".9" fill="#fff"/>
<circle cx="153.7" cy="155.2" r="2.7" fill="#c98b4e"/>
<circle cx="153.7" cy="155.2" r=".9" fill="#fff"/>
<circle cx="135.1" cy="83.3" r="2.7" fill="#c98b4e"/>
<circle cx="135.1" cy="83.3" r=".9" fill="#fff"/>
<circle cx="135.1" cy="101.3" r="2.7" fill="#c98b4e"/>
<circle cx="135.1" cy="101.3" r=".9" fill="#fff"/>
<g fill="#c98b4e">
<path d="M122 86.1l.8-.4h1a1.44 1.44 0 0 1 1.4 1.4 1.44 1.44 0 0 1-1.4 1.5h-.8a1.44 1.44 0 0 1-1.3-.9 1.44 1.44 0 0 1 .3-1.6z"/>
<path d="M122 92.1l.8-.4 1-.1a1.44 1.44 0 0 1 1.4 1.5 1.44 1.44 0 0 1-1.4 1.4h-.8a1.44 1.44 0 0 1-1.3-.9 1.44 1.44 0 0 1 .3-1.5z"/>
<path d="M122 94.6l.8-.4h1a1.44 1.44 0 0 1 1.4 1.4 1.44 1.44 0 0 1-1.4 1.4h-.8a1.44 1.44 0 0 1-1.3-.9 1.44 1.44 0 0 1 .3-1.5z"/>
<path d="M122 100.5l.8-.4h1a1.44 1.44 0 0 1 1.4 1.4 1.44 1.44 0 0 1-1.4 1.5h-.8a1.44 1.44 0 0 1-1.3-.9 1.44 1.44 0 0 1 .3-1.6z"/>
<path d="M139.1 105.7a1.8 1.8 0 0 1 1.9-.4 1.8 1.8 0 0 1 1.1 1.6v2.6a1.8 1.8 0 0 1-1.8 1.8 1.8 1.8 0 0 1-1.8-1.8v-2.7l.2-.7z"/>
<path d="M126.8 105.7a1.8 1.8 0 0 1 2-.4 1.8 1.8 0 0 1 1.1 1.6v2.6a1.8 1.8 0 0 1-1.8 1.8 1.8 1.8 0 0 1-1.8-1.8v-2.7l.2-.7z"/>
<path d="M132.8 114.9l.9-.5h1.2a1.71 1.71 0 0 1 1.7 1.7 1.71 1.71 0 0 1-1.7 1.7h-.9a1.71 1.71 0 0 1-1.6-1 1.71 1.71 0 0 1 .4-1.9z"/>
<path d="M125.1 114.9l.9-.5h1.2a1.71 1.71 0 0 1 1.7 1.7 1.71 1.71 0 0 1-1.7 1.7h-.9a1.71 1.71 0 0 1-1.6-1 1.71 1.71 0 0 1 .4-1.9z"/>
<path d="M140.2 121.4a1.71 1.71 0 0 1 1.9-.4 1.71 1.71 0 0 1 1 1.6v.9a1.71 1.71 0 0 1-1.7 1.7 1.71 1.71 0 0 1-1.7-1.7v-1.2z"/>
<path d="M140.2 129.1a1.71 1.71 0 0 1 1.9-.3 1.71 1.71 0 0 1 1 1.5v.9a1.71 1.71 0 0 1-1.7 1.7 1.71 1.71 0 0 1-1.7-1.7v-1.2z"/>
<path d="M132.8 136.5l.9-.5h1.2a1.71 1.71 0 0 1 1.7 1.7 1.71 1.71 0 0 1-1.7 1.7h-.9a1.71 1.71 0 0 1-1.6-1 1.71 1.71 0 0 1 .4-1.9z"/>
<path d="M125.1 136.5l.9-.5h1.2a1.71 1.71 0 0 1 1.7 1.7 1.71 1.71 0 0 1-1.7 1.7h-.9a1.71 1.71 0 0 1-1.6-1 1.71 1.71 0 0 1 .4-1.9z"/>
<path d="M118.6 121.4a1.71 1.71 0 0 1 1.9-.4 1.71 1.71 0 0 1 1 1.6v.9a1.71 1.71 0 0 1-1.7 1.7 1.71 1.71 0 0 1-1.7-1.7v-1.2z"/>
<path d="M118.6 129.1a1.71 1.71 0 0 1 1.9-.3 1.71 1.71 0 0 1 1 1.5v.9a1.71 1.71 0 0 1-1.7 1.7 1.71 1.71 0 0 1-1.7-1.7v-1.2z"/>
<circle cx="134" cy="129.7" r="2.7"/>
</g>
<circle cx="134" cy="129.7" r=".9" fill="#fff"/>
<circle cx="127.2" cy="124.1" r="2.7" fill="#c98b4e"/>
<circle cx="127.2" cy="124.1" r=".9" fill="#fff"/>
<circle cx="141.4" cy="144.7" r="2.7" fill="#c98b4e"/>
<circle cx="141.4" cy="144.7" r=".9" fill="#fff"/>
<circle cx="113.5" cy="144.7" r="2.7" fill="#c98b4e"/>
<circle cx="113.5" cy="144.7" r=".9" fill="#fff"/>
<circle cx="135.7" cy="155.2" r="2.7" fill="#c98b4e"/>
<circle cx="135.7" cy="155.2" r=".9" fill="#fff"/>
<circle cx="117.7" cy="155.2" r="2.7" fill="#c98b4e"/>
<circle cx="117.7" cy="155.2" r=".9" fill="#fff"/>
<circle cx="191.8" cy="92.7" r="2.7" fill="#c98b4e"/>
<circle cx="191.8" cy="92.7" r=".9" fill="#fff"/>
<circle cx="191.8" cy="101.7" r="2.7" fill="#c98b4e"/>
<circle cx="191.8" cy="101.7" r=".9" fill="#fff"/>
<circle cx="182.3" cy="83.3" r="2.7" fill="#c98b4e"/>
<circle cx="182.3" cy="83.3" r=".9" fill="#fff"/>
<circle cx="182.3" cy="96.8" r="2.7" fill="#c98b4e"/>
<circle cx="182.3" cy="96.8" r=".9" fill="#fff"/>
<path d="M162.6 113.8h8v4.7h-8z" fill="#333"/>
<path d="M168.7 113.8h1.2v4.7h-1.2z" fill="#ddd"/>
<path d="M175.1 123h4.6v7.9h-4.6z" fill="#333"/>
<path d="M175.1 129h4.6v1.2h-4.6z" fill="#ddd"/>
<path d="M162.6 135.4h8v4.7h-8z" fill="#333"/>
<path d="M168.7 135.4h1.2v4.7h-1.2z" fill="#ddd"/>
<path d="M153.5 123h4.6v7.9h-4.6z" fill="#333"/>
<path d="M153.5 129h4.6v1.2h-4.6z" fill="#ddd"/>
<g fill="#222">
<path d="M164.4 105.3h11.6v5.8h-11.6z"/>
<path d="M157.9 87.2h3v5.8h-3z"/>
<path d="M157.9 95.7h3v5.7h-3z"/>
</g>
<path d="M126.6 113.8h8v4.7h-8z" fill="#333"/>
<path d="M132.7 113.8h1.2v4.7h-1.2z" fill="#ddd"/>
<path d="M139.1 123h4.6v7.9h-4.6z" fill="#333"/>
<path d="M139.1 129h4.6v1.2h-4.6z" fill="#ddd"/>
<path d="M126.6 135.4h8v4.7h-8z" fill="#333"/>
<path d="M132.7 135.4h1.2v4.7h-1.2z" fill="#ddd"/>
<path d="M117.5 123h4.6v7.9h-4.6z" fill="#333"/>
<path d="M117.5 129h4.6v1.2h-4.6z" fill="#ddd"/>
<g fill="#222">
<path d="M128.4 105.3h11.6v5.8h-11.6z"/>
<path d="M121.9 87.2h3v5.8h-3z"/>
<path d="M121.9 95.7h3v5.7h-3z"/>
</g>
<g fill="#000">
<circle cx="18.5" cy="180.2" r=".53"/>
<circle cx="18.5" cy="185.7" r=".53"/>
<circle cx="18.5" cy="191.3" r=".53"/>
</g>
<text font-size="5.3" x="11.1" y="15.9">Dónde va cada pieza</text>
<g font-size="4">
<text x="48.8" y="125.8">−</text>
<text x="84.8" y="125.8">−</text>
<text x="36.4" y="131.6">+</text>
<text x="72.4" y="131.6">+</text>
</g>
<text font-size="3.6" x="16.3" y="111.6">J0</text>
<g font-size="3.3">
<text x="21.7" y="181">Diodos M7: franja gris = cátodo, exactamente como en el dibujo.</text>
<text x="21.7" y="186.5">Las borneras del capacitor (arriba) y de salida (abajo) son de 3 polos: corta la pata de en medio (✗ rojo).</text>
<text x="21.7" y="192.1">CE: la franja (−) arriba a la derecha. Va encima de los 4 diodos SMD, que quedan del otro lado.</text>
</g>
<g font-size="3" fill="#444">
<text x="11.1" y="74.9">Lado de componentes, 1:1</text>
<text x="69.1" y="74.9">Lado del cobre (SMD), 1:1</text>
<text x="11.1" y="173">Lado de componentes, ampliado</text>
<text x="109.1" y="173">Lado del cobre (SMD), ampliado. Suelda esto primero</text>
</g>
<g font-size="2.9">
<text x="40.7" y="135.9">CE1</text>
<text x="76.7" y="135.9">CE2</text>
<text x="37.5" y="151.9">+</text>
<text x="55.5" y="151.9">−</text>
<text x="73.5" y="151.9">+</text>
<text x="91.5" y="151.9">−</text>
</g>
<g font-size="2.7">
<text x="37.3" y="96.7">C1</text>
<text x="73.3" y="96.7">C2</text>
</g>
<g font-size="2.5">
<text x="28.9" y="92.4" transform="rotate(-90 28.9 92.4)">RV1</text>
<text x="127.1" y="128.2">M7 ×4</text>
<text x="163.1" y="128.2">M7 ×4</text>
<text x="43.8" y="167.2">SAL 1</text>
<text x="79.8" y="167.2">SAL 2</text>
<text x="123.2" y="167.2">SAL 2</text>
<text x="159.2" y="167.2">SAL 1</text>
</g>
<g font-size="2.5" fill="#fff">
<text x="132.1" y="109.1">151</text>
<text x="168.1" y="109.1">151</text>
</g>
<text font-size="2.3" x="15.6" y="115.4">127V</text>
<g font-size="2.2">
<text x="32.1" y="46.5">−</text>
<text x="52.1" y="46.5">−</text>
<text x="25.2" y="49.7">+</text>
<text x="45.2" y="49.7">+</text>
<text x="133.4" y="81.7">LADO DEL COBRE (SMD) · visto de frente</text>
<text x="37.7" y="88">X2</text>
<text x="73.7" y="88">X2</text>
<text x="42.5" y="141.3">RC 220k</text>
<text x="78.5" y="141.3">RC 220k</text>
</g>
<g font-size="2">
<text x="14" y="38.6">J0</text>
<text x="114.4" y="95.1">RD 1M</text>
<text x="150.4" y="95.1">RD 1M</text>
<text x="123.9" y="109.1">RS</text>
<text x="159.9" y="109.1">RS</text>
</g>
<g font-size="1.6">
<text x="27.6" y="52.1">CE1</text>
<text x="47.6" y="52.1">CE2</text>
<text x="25.8" y="61">+</text>
<text x="35.8" y="61">−</text>
<text x="45.8" y="61">+</text>
<text x="55.8" y="61">−</text>
</g>
<g font-size="1.5">
<text x="25.7" y="30.3">C1</text>
<text x="45.7" y="30.3">C2</text>
</g>
<g font-size="1.4">
<text x="21" y="28" transform="rotate(-90 21 28)">RV1</text>
<text x="79.1" y="47.8">M7 ×4</text>
<text x="99.1" y="47.8">M7 ×4</text>
<text x="29.3" y="69.5">SAL 1</text>
<text x="49.3" y="69.5">SAL 2</text>
<text x="76.9" y="69.5">SAL 2</text>
<text x="96.9" y="69.5">SAL 1</text>
</g>
<g font-size="1.4" fill="#fff">
<text x="81.9" y="37.2">151</text>
<text x="101.9" y="37.2">151</text>
</g>
<text font-size="1.3" x="13.6" y="40.7">127V</text>
<g font-size="1.2">
<text x="82.7" y="22">LADO DEL COBRE (SMD) · visto de frente</text>
<text x="25.9" y="25.5">X2</text>
<text x="45.9" y="25.5">X2</text>
<text x="28.5" y="55.1">RC 220k</text>
<text x="48.5" y="55.1">RC 220k</text>
</g>
<g font-size="1.1">
<text x="72" y="29.4">RD 1M</text>
<text x="92" y="29.4">RD 1M</text>
<text x="77.3" y="37.2">RS</text>
<text x="97.3" y="37.2">RS</text>
</g>
</svg>
